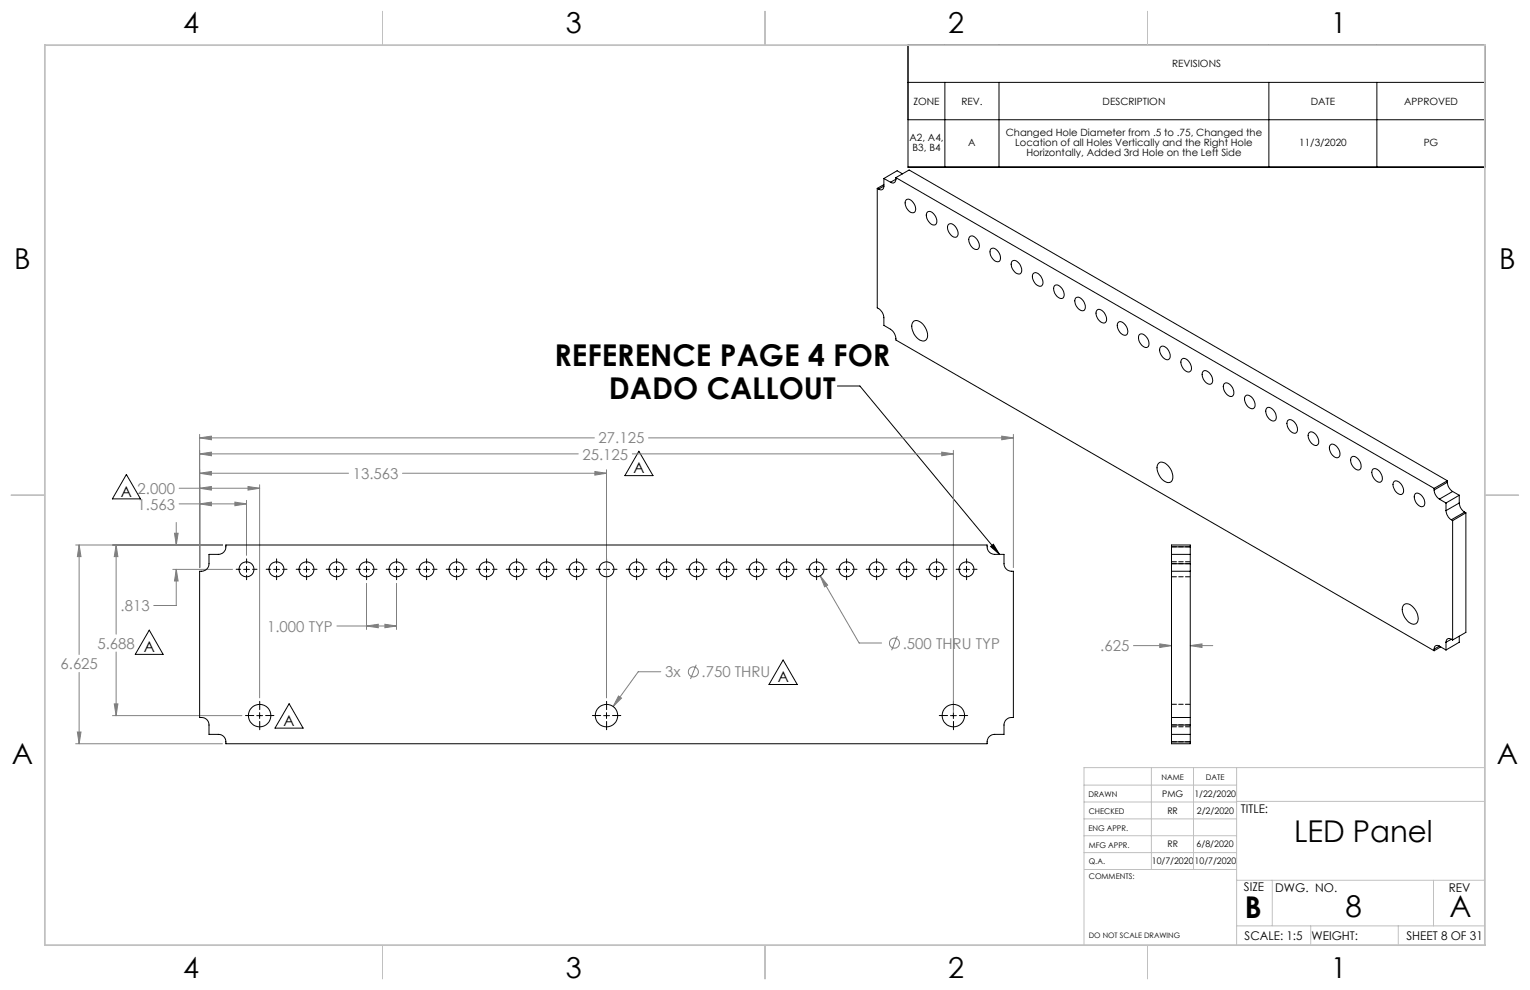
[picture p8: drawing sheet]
<svg xmlns="http://www.w3.org/2000/svg" width="432mm" height="279mm" viewBox="0 0 432 279" stroke-linecap="round" stroke-linejoin="round" font-family="sans-serif">
<g fill="none" stroke="#808080" stroke-width=".28">
<path d="M50.6 137.8h22.7M56.3 123.6l3.4-.5v1zM56.3 133.6l3.4-.5v1zM56.3 128.1l3.4-.5v1zM56.3 137.8l3.4-.5v1zM56.3 122.6v37.6M56.3 123.6h111.4M56.3 133.6h42.1M56.3 128.1h106.9M70 137.3l3.3 .5-3.3 .5zM73.3 136.8v60.2M113.6 133.6h57.6"/>
<path d="M167.9 133.1l3.3 .5-3.3 .5zM171.2 132.6v64.4M178.4 128.1h90.7M183 123.6h103M265.8 127.6l3.3 .5-3.3 .5zM269.1 127.1v73.8M282.7 123.1l3.3 .5-3.3 .5zM286 122.6v37.6M21.3 153.8h41.5M22.3 153.8l.6 3.3h-1.1zM22.3 153.8v30.9M32.8 153.8l.5 3.3h-1.1z"/>
<path d="M32.8 153.8v25.2M49.2 150.5h1.1l-.6 3.3zM49.7 147.5v6.3M50.6 142.2h19M56.3 142.2l3.4-.5v1zM66.3 141.7l3.3 .5-3.3 .5zM69.6 141.2v15.5M48.8 160.7h16.8M49.7 160.7l.6 3.3h-1.1zM49.7 160.7v10.2h-6.3M95.1 176.7h16.8M103.4 176.7l3.4-.5v1z"/>
<path d="M103.4 164.6v13.1M108.6 176.2l3.3 .5-3.3 .5zM111.9 164.6v13.1M231.5 162.5l2.1 2.6-.9 .5zM231.5 162.5l11 19h6.3M253.2 179.5l-1.6 4M22.3 189.8v20.1M32.2 198.6h1.1l-.5 3.4zM32.8 184v18M174.6 196.4l.8 .6-2.4 2.4zM186.5 189.6h-6.4l-7.1 9.8M196.5 187.6l-1.6 4"/>
<path d="M319.9 182.2h10.7M327.3 181.7l3.3 .5-3.3 .5zM335.9 182.2l3.3-.5v1zM335.9 182.2h6.4M21.3 209.9h41.5M21.8 206.6h1.1l-.6 3.3zM31.7 202h36.6"/>
<circle cx="195.7" cy="189.6" r="1.41"/>
<circle cx="252.4" cy="181.5" r="1.41"/>
</g>
<g fill="none" stroke="#000" stroke-width=".28">
<path d="M256.3 12.7h162.8v34.5h-162.8zM256.3 23.2h162.8M256.3 33.8h162.8M266.7 23.2v24M281.9 23.2v24M358.1 23.2v24M388.6 23.2v24M236.3 108.9h6.4l39.4 47.6M35.7 133.9l4 6.9h-8zM180.3 127.4l4 6.8h-7.9zM69.6 159.8v1.7M78 159.8v1.7"/>
<path d="M86.5 159.8v1.7M95 159.8v1.7M103.4 159.8v1.7M111.9 159.8v1.7M120.4 159.8v1.7M128.8 159.8v1.7M137.3 159.8v1.7M145.8 159.8v1.7M154.2 159.8v1.7M162.7 159.8v1.7M171.2 159.8v1.7M179.6 159.8v1.7"/>
<path d="M188.1 159.8v1.7M196.6 159.8v1.7M205 159.8v1.7M213.5 159.8v1.7M222 159.8v1.7M230.4 159.8v1.7M238.9 159.8v1.7M247.4 159.8v1.7M255.8 159.8v1.7M264.3 159.8v1.7M272.8 159.8v1.7M279.6 154.2l.8-.6 1.7 2.9z"/>
<path d="M42.1 177.8l3.9 6.9h-7.8zM68.8 160.7h1.6M77.2 160.7h1.7M85.7 160.7h1.6M94.2 160.7h1.6M102.6 160.7h1.7M111.1 160.7h1.6M119.6 160.7h1.6M128 160.7h1.7M136.5 160.7h1.6M145 160.7h1.6M153.4 160.7h1.7"/>
<path d="M161.9 160.7h1.6M170.4 160.7h1.6M178.8 160.7h1.7M187.3 160.7h1.6M195.8 160.7h1.6M204.2 160.7h1.7M212.7 160.7h1.6M221.2 160.7h1.6M229.6 160.7h1.7M238.1 160.7h1.6M246.6 160.7h1.6M255 160.7h1.7"/>
<path d="M263.5 160.7h1.6M272 160.7h1.6M81.6 198.6l3.9 6.9h-7.9zM221 186.3l4 6.9h-8zM72.5 202h1.6M73.3 201.1v1.7M170.4 202h1.6M171.2 201.1v1.7M268.3 202h1.6M269.1 201.1v1.7"/>
</g>
<g fill="none" stroke="#000" stroke-width=".28" stroke-dasharray="15.2 1.3 1.3 1.3">
<path d="M69.6 159v-1.3M78.1 159v-1.3M86.5 159v-1.3M95 159v-1.3M103.5 159v-1.3M111.9 159v-1.3M120.4 159v-1.3M128.9 159v-1.3M137.3 159v-1.3M145.8 159v-1.3M154.3 159v-1.3M162.7 159v-1.3"/>
<path d="M171.2 159v-1.3M179.7 159v-1.3M188.1 159v-1.3M196.6 159v-1.3M205.1 159v-1.3M213.5 159v-1.3M222 159v-1.3M230.5 159v-1.3M238.9 159v-1.3M247.4 159v-1.3M255.9 159v-1.3M264.3 159v-1.3"/>
<path d="M272.8 159v-1.3M67.9 160.7h-1.3M69.6 162.3v1.3M71.3 160.7h1.2M76.4 160.7h-1.3M78.1 162.3v1.3M79.7 160.7h1.3M84.9 160.7h-1.3M86.5 162.3v1.3M88.2 160.7h1.3M93.3 160.7h-1.3M95 162.3v1.3"/>
<path d="M96.7 160.7h1.2M101.8 160.7h-1.3M103.5 162.3v1.3M105.1 160.7h1.3M110.3 160.7h-1.3M111.9 162.3v1.3M113.6 160.7h1.3M118.7 160.7h-1.3M120.4 162.3v1.3M122.1 160.7h1.2M127.2 160.7h-1.3M128.9 162.3v1.3"/>
<path d="M130.5 160.7h1.3M135.7 160.7h-1.3M137.3 162.3v1.3M139 160.7h1.3M144.1 160.7h-1.3M145.8 162.3v1.3M147.5 160.7h1.2M152.6 160.7h-1.3M154.3 162.3v1.3M155.9 160.7h1.3M161.1 160.7h-1.3M162.7 162.3v1.3"/>
<path d="M164.4 160.7h1.3M169.5 160.7h-1.3M171.2 162.3v1.3M172.9 160.7h1.2M178 160.7h-1.3M179.7 162.3v1.3M181.3 160.7h1.3M186.5 160.7h-1.3M188.1 162.3v1.3M189.8 160.7h1.3M194.9 160.7h-1.3M196.6 162.3v1.3"/>
<path d="M198.3 160.7h1.2M203.4 160.7h-1.3M205.1 162.3v1.3M206.7 160.7h1.3M211.9 160.7h-1.3M213.5 162.3v1.3M215.2 160.7h1.3M220.3 160.7h-1.3M222 162.3v1.3M223.7 160.7h1.2M228.8 160.7h-1.3M230.5 162.3v1.3"/>
<path d="M232.1 160.7h1.3M237.3 160.7h-1.3M238.9 162.3v1.3M240.6 160.7h1.3M245.7 160.7h-1.3M247.4 162.3v1.3M249.1 160.7h1.2M254.2 160.7h-1.3M255.9 162.3v1.3M257.5 160.7h1.3M262.7 160.7h-1.3M264.3 162.3v1.3"/>
<path d="M266 160.7h1.3M271.1 160.7h-1.3M272.8 162.3v1.3M274.5 160.7h1.2M71.6 201.9h-2.3M73.3 200.3v-2.4M73.3 203.6v2.3M75 201.9h2.3M169.5 201.9h-2.3M171.2 200.3v-2.4M171.2 203.6v2.3M172.9 201.9h2.3"/>
<path d="M267.4 201.9h-2.3M269.1 200.3v-2.4M269.1 203.6v2.3M270.8 201.9h2.3"/>
</g>
<g fill="none" stroke="#c0c0c0" stroke-width=".28">
<path d="M108 3.2v9.5M215.9 3.2v9.5M323.8 3.2v9.5M3.1 139.7h9.6M419.1 139.7h9.5M324.9 216.6v28.8M336.8 216.6v28.8M349 216.6v50.1M419.1 216.6h-113.2v50.1M305.9 231.1h43.1M305.9 226.3h43.1M305.9 221.6h43.1"/>
<path d="M305.9 235.9h43.1M349 226.2h70.1M305.9 240.6h43.1M306 245.4h43M349 248.4h70.1M359.1 248.4v12.9M404.6 248.4v12.9M108 266.7v9.6M215.9 266.7v9.6M323.8 266.7v9.6M349 261.3h70.1M369.9 261.3v5.4"/>
<path d="M394.6 261.3v5.4"/>
</g>
<path d="M12.7 12.7h406.4v254h-406.4z" fill="none" stroke="#c0c0c0" stroke-width=".5"/>
<path d="M279.6 154.2l.8-.6 1.7 2.9z" fill="#000"/>
<path d="M56.3 123.6l3.4-.5v1zM282.7 123.1l3.3 .5-3.3 .5zM56.3 142.2l3.4-.5v1zM66.3 141.7l3.3 .5-3.3 .5zM167.9 133.1l3.3 .5-3.3 .5zM56.3 133.6l3.4-.5v1zM103.4 176.7l3.4-.5v1zM108.6 176.2l3.3 .5-3.3 .5zM22.3 153.8l.6 3.3h-1.1zM21.8 206.6h1.1l-.6 3.3zM49.2 150.5h1.1l-.6 3.3zM49.7 160.7l.6 3.3h-1.1zM231.5 162.5l1.2 3.1 .9-.5zM174.6 196.4l-1.6 3 2.4-2.4zM56.3 128.1l3.4-.5v1zM265.8 127.6l3.3 .5-3.3 .5zM32.8 153.8l.5 3.3h-1.1zM32.2 198.6h1.1l-.5 3.4zM56.3 137.8l3.4-.5v1zM70 137.3l3.3 .5-3.3 .5zM327.3 181.7l3.3 .5-3.3 .5zM335.9 182.2l3.3-.5v1z" fill="#808080"/>
<g fill="none" stroke="#000" stroke-width=".28">
<path d="M247.6 53.2v33.7a3.3 3.3 0 0 1 1.8 2.8v2.1l1.9 1.1a3.4 3.4 0 0 1 1.5 3.1l151.9 87.7M247.6 53.2l.4 .2M249.4 52.5a.9 .9 0 0 1-.4 1 .9 .9 0 0 1-1-.1M249.4 50.4l1.9 1M249.4 50.4v2.1M249.4 52.1l-1.8 1.1M249.4 52.5l-1.4 .9M252.8 50.6a.92 .92 0 0 1-.4 .9 .92 .92 0 0 1-1.1-.1M252.8 50.1v.5M252.8 50.1l151.9 87.7M252.8 50.1l3.8-2.1 151.9 87.7M252.8 50.6l-1.5 .8"/>
<path d="M254.7 49.1l-1.5-.9-3.8 2.2M255.8 56.3a2.11 2.11 0 0 1 2.5 1.8l.1 .5a1.08 1.08 0 0 1-.5 1.5 1.08 1.08 0 0 1-1.5-.7 2.41 2.41 0 0 1-.6-3.1zM261.8 59.8a2.06 2.06 0 0 1 2.4 1.8l.2 .4a1.08 1.08 0 0 1-.5 1.5 1.08 1.08 0 0 1-1.5-.6 2.41 2.41 0 0 1-.6-3.1zM267.6 63.5l.2-.2a2.06 2.06 0 0 1 2.4 1.7l.2 .5a1.08 1.08 0 0 1-.6 1.4 1.08 1.08 0 0 1-1.4-.5l-1-1.8zM273.6 66.9a1.13 1.13 0 0 1 1.8 .3 2.31 2.31 0 0 1 .6 3.1 2.48 2.48 0 0 1-2.6-3.1zM279.8 70.2a2.2 2.2 0 0 1 2.5 2.2 1.01 1.01 0 0 1-.2 1.3 1.01 1.01 0 0 1-1.4-.1 2.61 2.61 0 0 1-.9-3.4zM285.5 73.8l.3-.2a2.2 2.2 0 0 1 2.5 2.2 1.01 1.01 0 0 1-.2 1.4 1.01 1.01 0 0 1-1.4-.2 2.89 2.89 0 0 1-1.2-3.2zM291.7 77.1a2.06 2.06 0 0 1 2.5 1.7l.1 .5a1.02 1.02 0 0 1-.3 1.3 1.02 1.02 0 0 1-1.3-.1 2.86 2.86 0 0 1-1.2-3.2zM257.7 90.8a2.14 2.14 0 0 1 3.1 1.1 3.2 3.2 0 0 1 .3 4.2 2.75 2.75 0 0 1-3.1-1.8l-.6-1.7v-1zM297.7 80.5a2.2 2.2 0 0 1 2.6 2.3 1 1 0 0 1-.3 1.3 1 1 0 0 1-1.3-.2 2.65 2.65 0 0 1-1-3.4zM303.5 84.2l.2-.2a2.2 2.2 0 0 1 2.6 2.2 1 1 0 0 1-.3 1.4 1 1 0 0 1-1.3-.2 2.82 2.82 0 0 1-1.2-3.2zM309.5 87.7a1.16 1.16 0 0 1 1.9 .2 2.34 2.34 0 0 1 .5 3.2 2.52 2.52 0 0 1-2.5-3.1z"/>
<path d="M315.5 91.1a1.13 1.13 0 0 1 1.8 .3 2.41 2.41 0 0 1 .6 3.1 2.48 2.48 0 0 1-2.6-3.1zM321.7 94.4a2.2 2.2 0 0 1 2.5 2.2 1.08 1.08 0 0 1-.5 1.5 1.08 1.08 0 0 1-1.4-.6 2.41 2.41 0 0 1-.6-3.1zM327.7 97.8a2.06 2.06 0 0 1 2.4 1.8l.1 .4a1.08 1.08 0 0 1-.5 1.5 1.08 1.08 0 0 1-1.4-.6 2.31 2.31 0 0 1-.6-3.1zM333.4 101.5a1.29 1.29 0 0 1 2.2 .6 1.79 1.79 0 0 1 0 2.9 2.7 2.7 0 0 1-2.2-3.5zM339.6 104.7a2.2 2.2 0 0 1 2.6 2.3 1.08 1.08 0 0 1-.5 1.4 1.08 1.08 0 0 1-1.5-.6 2.41 2.41 0 0 1-.6-3.1zM345.6 108.2a2.2 2.2 0 0 1 2.6 2.2 1.08 1.08 0 0 1-.5 1.5 1.08 1.08 0 0 1-1.5-.6 2.42 2.42 0 0 1-.6-3.1zM351.6 111.7a2.07 2.07 0 0 1 2.4 1.7l.2 .5a1.1 1.1 0 0 1-.6 1.4 1.1 1.1 0 0 1-1.4-.5 2.35 2.35 0 0 1-.6-3.1zM357.6 115.1a2.2 2.2 0 0 1 2.6 2.2 1.08 1.08 0 0 1-.6 1.5 1.08 1.08 0 0 1-1.4-.6 2.42 2.42 0 0 1-.6-3.1zM363.4 118.8a1.6 1.6 0 0 1 2.4 1l.3 1a1.09 1.09 0 0 1-.5 1.4 1.09 1.09 0 0 1-1.4-.5l-.8-1.3-.2-.9zM326.9 130.8a2.15 2.15 0 0 1 3.1 1.1 3.3 3.3 0 0 1 .4 4.2 3.1 3.1 0 0 1-3.5-2.4l-.4-1.7zM369.4 122.2a1.57 1.57 0 0 1 2.4 1.1l.3 .9a1.09 1.09 0 0 1-.5 1.5 1.09 1.09 0 0 1-1.4-.6l-.6-.8-.4-.9zM375.4 125.7a1.14 1.14 0 0 1 1.8 .2 2.31 2.31 0 0 1 .6 3.1 2.06 2.06 0 0 1-2.4-1.7l-.2-.9z"/>
<path d="M381.5 128.9a2.2 2.2 0 0 1 2.6 2.2 1.08 1.08 0 0 1-.5 1.5 1.08 1.08 0 0 1-1.5-.6 2.37 2.37 0 0 1-.6-3.1zM387.5 132.4a2.48 2.48 0 0 1 2.6 3 1.03 1.03 0 0 1-1 .8 1.03 1.03 0 0 1-1-.7 2.41 2.41 0 0 1-.6-3.1zM393.5 135.8a2.52 2.52 0 0 1 2.6 3.1 .94 .94 0 0 1-.7 .7 .94 .94 0 0 1-1-.4 2.65 2.65 0 0 1-.9-3.4zM399.5 139.3a2.48 2.48 0 0 1 2.6 3 1.05 1.05 0 0 1-1 .8 1.05 1.05 0 0 1-1-.7 2.41 2.41 0 0 1-.6-3.1zM404.7 138.3a3.3 3.3 0 0 0 1.5 2.6M404.7 137.8v.5M408.5 136.1a3.3 3.3 0 0 0 1.5 2.6M408.5 136.1l-3.8 2.2M408.5 135.7l-3.8 2.1M408.5 135.7v.4M410 138.7l-3.8 2.2M410 138.7l1.8 1.1"/>
<path d="M411.8 139.8l-3.7 2.2M411.8 139.8v2.2M59 156.5h2.6a2.19 2.19 0 0 0 2.1-2.7h214.9a2.22 2.22 0 0 0 2.1 2.7h2.7v2.6a2.24 2.24 0 0 0 2.6 2.1v41.3a2.22 2.22 0 0 0-2.6 2.1v2.7h-2.7a2.19 2.19 0 0 0-2.1 2.6h-214.9a2.18 2.18 0 0 0-2.1-2.6h-2.6v-2.7a2.15 2.15 0 0 0-2.7-2.1v-41.3a2.18 2.18 0 0 0 2.7-2.1zM330.6 159.1v2.1M330.6 154.3v2.2M330.6 154.3v-.5h5.3v.5M330.6 156.5v2.6M330.6 159.1h5.3M330.6 156.5h5.3M330.6 154.3h5.3M335.9 159.1v2.1M335.9 154.3v2.2"/>
<path d="M335.9 156.5v2.6M406.2 140.9l1.9 1.1M408.1 144.1a3.3 3.3 0 0 0 1.5 2.6M408.1 142v2.1M409.6 146.7l.4 .2M410 146.9v33.7M411.8 142a3.3 3.3 0 0 0 1.5 2.5M411.8 142l-3.7 2.1M413.3 144.5l-3.7 2.2M413.3 144.5l.4 .2M413.7 144.7l-3.7 2.2M413.7 144.7v33.8l-3.7 2.1"/>
<path d="M330.6 161.2h5.3M330.6 161.2v41.3M335.9 161.2v41.3M396.1 170.7a1.84 1.84 0 0 1 2.8 .7 3.9 3.9 0 0 1 1 4.4 2.13 2.13 0 0 1-3.1-1.1 3.4 3.4 0 0 1-.7-4zM411.8 179.5v1.8l-3.7 2.1M404.7 183.2v.5M406.2 182.4a.9 .9 0 0 0-1-.2 .9 .9 0 0 0-.5 1M406.2 182.4l1.9 1M406.2 182.4l-1.5 .8M406.6 182.6l-1.9 1.1M408.1 181.3v2.1M409.6 180.4a.92 .92 0 0 0-1-.1 .92 .92 0 0 0-.5 1"/>
<path d="M409.6 180.4l.4 .2M409.6 180.4l-1.5 .9M330.6 202.5v2.1M330.6 207.3v2.1M330.6 202.5h5.3M330.6 209.4v.5h5.3v-.5M330.6 204.6v2.7M330.6 204.6h5.3M330.6 207.3h5.3M330.6 209.4h5.3M335.9 202.5v2.1M335.9 207.3v2.1"/>
<path d="M335.9 204.6v2.7"/>
<circle cx="69.6" cy="160.7" r="2.11"/>
<circle cx="78" cy="160.7" r="2.11"/>
<circle cx="86.5" cy="160.7" r="2.11"/>
<circle cx="95" cy="160.7" r="2.11"/>
<circle cx="103.4" cy="160.7" r="2.11"/>
<circle cx="111.9" cy="160.7" r="2.11"/>
<circle cx="120.4" cy="160.7" r="2.11"/>
<circle cx="128.8" cy="160.7" r="2.11"/>
<circle cx="137.3" cy="160.7" r="2.11"/>
<circle cx="145.8" cy="160.7" r="2.11"/>
<circle cx="154.2" cy="160.7" r="2.11"/>
<circle cx="162.7" cy="160.7" r="2.11"/>
<circle cx="171.2" cy="160.7" r="2.11"/>
<circle cx="179.6" cy="160.7" r="2.11"/>
<circle cx="188.1" cy="160.7" r="2.11"/>
<circle cx="196.6" cy="160.7" r="2.11"/>
<circle cx="205" cy="160.7" r="2.11"/>
<circle cx="213.5" cy="160.7" r="2.11"/>
<circle cx="222" cy="160.7" r="2.11"/>
<circle cx="230.4" cy="160.7" r="2.11"/>
<circle cx="238.9" cy="160.7" r="2.11"/>
<circle cx="247.4" cy="160.7" r="2.11"/>
<circle cx="255.8" cy="160.7" r="2.11"/>
<circle cx="264.3" cy="160.7" r="2.11"/>
<circle cx="272.8" cy="160.7" r="2.11"/>
<circle cx="73.3" cy="202" r="3.2"/>
<circle cx="171.2" cy="202" r="3.2"/>
<circle cx="269.1" cy="202" r="3.2"/>
</g>
<path d="M335.9 154.3h-5.3M335.9 159.1h-5.3M335.9 158.5h-5.3M330.6 162.8h5.3M335.9 198.8h-5.3M330.6 209.3h5.3M330.6 204.6h5.3M330.6 205.1h5.3" fill="none" stroke="#000" stroke-width=".28" stroke-dasharray="1.3 .6" stroke-dashoffset="-.1"/>
<g font-size="8.5">
<text x="156.4" y="103.3">REFERENCE PAGE 4 FOR</text>
<text x="171.8" y="112.7">DADO CALLOUT</text>
<text x="365.2" y="237.7">LED Panel</text>
<text x="351.3" y="259">B</text>
<text x="379.7" y="258.9">8</text>
<text x="409.1" y="258.9">A</text>
</g>
<g font-size="8.1">
<text x="51.7" y="9.3">4</text>
<text x="159.7" y="9.3">3</text>
<text x="267.6" y="9.3">2</text>
<text x="375.6" y="9.3">1</text>
<text x="4" y="76">B</text>
<text x="423.1" y="76">B</text>
<text x="3.3" y="215.7">A</text>
<text x="422.4" y="215.7">A</text>
<text x="51.7" y="276">4</text>
<text x="159.7" y="276">3</text>
<text x="267.6" y="276">2</text>
<text x="375.6" y="276">1</text>
</g>
<g font-size="4.2" fill="#808080">
<text x="168.9" y="125.2">27.125</text>
<text x="164.4" y="129.7">25.125</text>
<text x="99.6" y="135.2">13.563</text>
<text x="38.9" y="143.8">1.563</text>
<text x="34" y="172.5">.813</text>
<text x="75.4" y="178.3">1.000 TYP</text>
<text x="27.5" y="183.1">5.688 A</text>
<text x="254.8" y="183">.500 THRU TYP</text>
<text x="310.5" y="183.8">.625</text>
<text x="17.1" y="188.8">6.625</text>
<text x="187.7" y="191.2">3x</text>
<text x="198" y="191.2">.750 THRU</text>
</g>
<g font-size="4.2">
<text x="178.8" y="133.6">A</text>
<text x="34.1" y="140.2">A 2.000</text>
<text x="219.5" y="192.5">A</text>
<text x="80" y="204.9">A</text>
</g>
<g font-size="3.4">
<text x="350.2" y="229.5">TITLE:</text>
<text x="351.1" y="251.6">SIZE</text>
<text x="359.9" y="251.6">DWG. NO.</text>
<text x="408.9" y="251.7">REV</text>
<text x="351.2" y="265.2">SCALE: 1:5</text>
<text x="370.1" y="265.3">WEIGHT:</text>
<text x="396.9" y="265.2">SHEET 8 OF 31</text>
</g>
<g font-size="2.8">
<text x="330.8" y="19">REVISIONS</text>
<text x="257.8" y="29.6">ZONE</text>
<text x="271.3" y="29.6">REV.</text>
<text x="311.2" y="29.6">DESCRIPTION</text>
<text x="369.9" y="29.6">DATE</text>
<text x="396.3" y="29.6">APPROVED</text>
<text x="256.7" y="39.8">A2, A4,</text>
<text x="273.3" y="41.3">A</text>
<text x="283.9" y="38.4">Changed Hole Diameter from .5 to .75, Changed the</text>
<text x="286.5" y="41.3">Location of all Holes Vertically and the Right Hole</text>
<text x="366.7" y="41.3">11/3/2020</text>
<text x="401.8" y="41.3">PG</text>
<text x="257.5" y="42.7">B3, B4</text>
<text x="289.7" y="44.1">Horizontally, Added 3rd Hole on the Left Side</text>
</g>
<g font-size="2.5">
<text x="328" y="224.8">PMG</text>
<text x="337.1" y="224.9">1/22/2020</text>
<text x="329.5" y="229.6">RR</text>
<text x="337.8" y="229.7">2/2/2020</text>
<text x="329.5" y="239.1">RR</text>
<text x="337.7" y="239.1">6/8/2020</text>
<text x="325.1" y="243.9">10/7/2020</text>
<text x="337.2" y="243.8">10/7/2020</text>
</g>
<g font-size="2.2">
<text x="327.8" y="220.1">NAME</text>
<text x="340.3" y="220.2">DATE</text>
<text x="307.2" y="224.9">DRAWN</text>
<text x="307.3" y="229.8">CHECKED</text>
<text x="307.2" y="234.5">ENG APPR.</text>
<text x="307.3" y="239.2">MFG APPR.</text>
<text x="307.3" y="243.9">Q.A.</text>
<text x="307.3" y="248.1">COMMENTS:</text>
</g>
<text font-size="2.1" x="307.3" y="264.8">DO NOT SCALE DRAWING</text>
</svg>
